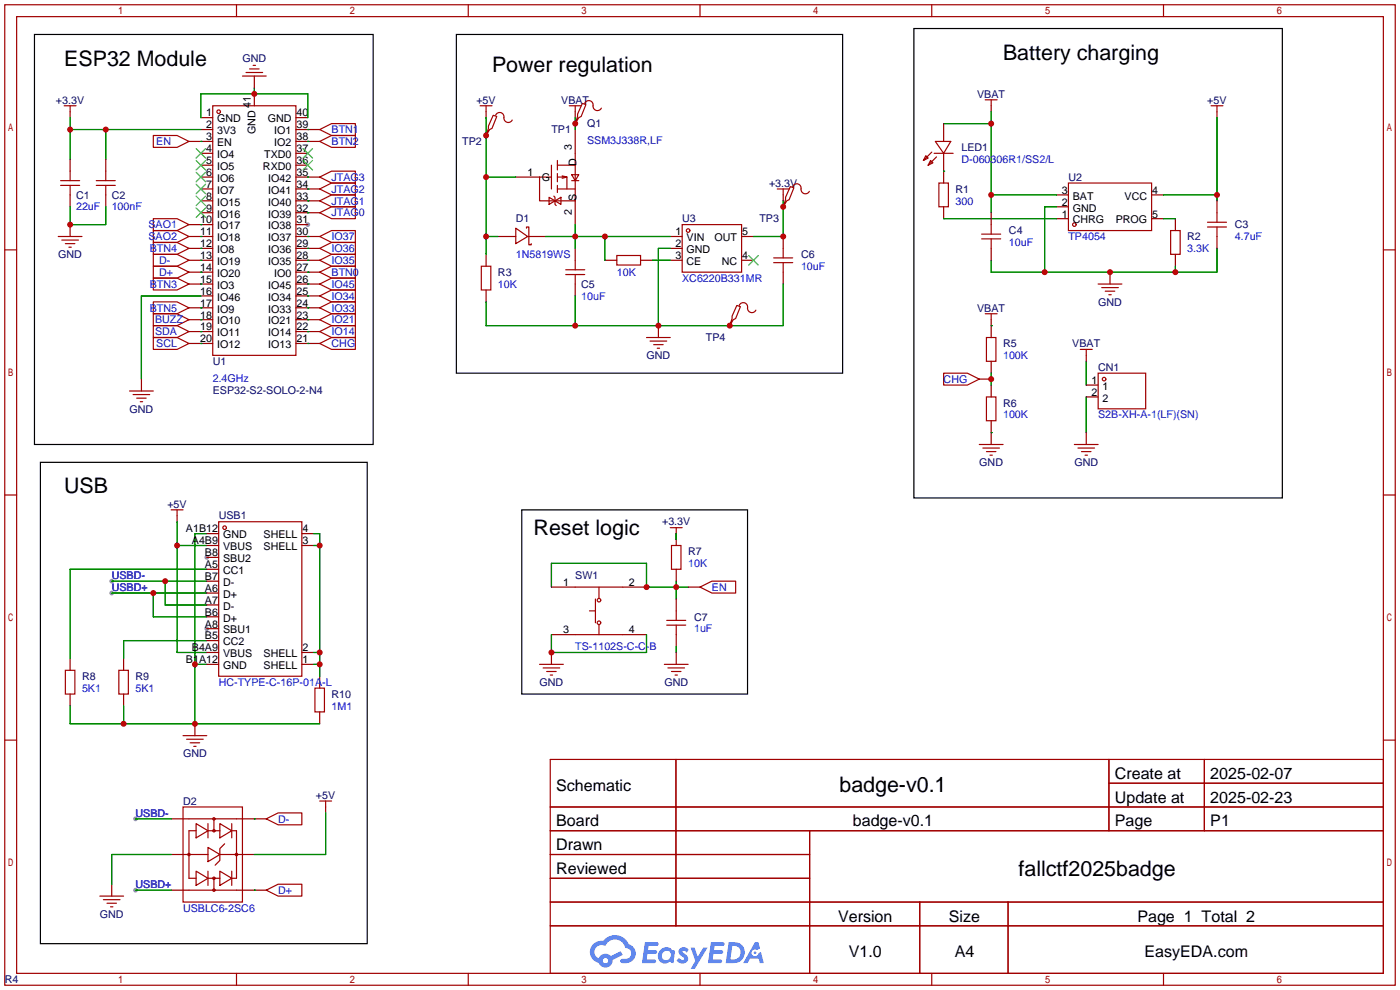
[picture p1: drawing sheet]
<svg xmlns="http://www.w3.org/2000/svg" width="299mm" height="212mm" viewBox="0 0 299 212" stroke-linecap="round" stroke-linejoin="round" font-family="sans-serif">
<g fill="#999">
<circle cx="65.8" cy="48" r=".51"/>
<circle cx="44.2" cy="119.1" r=".51"/>
<circle cx="44.2" cy="134.4" r=".51"/>
<circle cx="23.9" cy="124.2" r=".51"/>
<circle cx="23.9" cy="126.7" r=".51"/>
<circle cx="29" cy="175" r=".51"/>
<circle cx="29" cy="190.2" r=".51"/>
</g>
<g fill="none" stroke="#a10000" stroke-width=".25">
<path d="M1 1h297.2v209.6h-297.2zM3.6 3.6h292.1v204.4h-292.1zM50.5 1v2.6M100.1 1v2.6M149.6 1v2.6M199.1 1v2.6M248.7 1v2.6M1 53.4h2.6M295.7 53.4h2.5M1 105.8h2.6M295.7 105.8h2.5M1 158.2h2.6"/>
<path d="M295.7 158.2h2.5M117.6 162.3h178.1v45.7h-178.1zM117.6 172.5h178.1M117.6 177.5h178.1M144.5 162.3v35.6M173 177.5v30.5M237 162.3v15.2M237 167.4h58.7M257.4 162.3v15.2M117.6 182.6h55.4M117.6 192.8h178.1M117.6 187.7h55.4"/>
<path d="M117.6 197.9h178.1M196.6 192.8v15.2M215.4 192.8v15.2M50.5 208v2.6M100.1 208v2.6M149.6 208v2.6M199.1 208v2.6M248.7 208v2.6"/>
</g>
<g fill="#5487ff">
<path d="M145.3 202.7a1.3 1.3 0 0 1 1.9 .3l-.4 .6a.54 .54 0 0 0-.9-.2l.1 .2a1.34 1.34 0 0 1 .9 1.8 1.47 1.47 0 0 1-2.3-.1l.5-.6 .8 .5a.31 .31 0 0 0 .4-.3 .31 .31 0 0 0-.3-.4 1.12 1.12 0 0 1-.7-1.8z"/>
<path d="M147.6 202.5h.9l.6 2 1.2-2h.9l-2.7 4.6h-.9l1-1.7z"/>
<path d="M137.8 201.4h1.7a1.31 1.31 0 0 1 1.2 .2 .4 .4 0 0 1-.3 .5l-1.8 .1-.1 .9h1.6a.4 .4 0 0 1 .4 .4 .4 .4 0 0 1-.5 .4h-1.6l-.2 1.2h1.4a.46 .46 0 0 1 .5 0 .46 .46 0 0 1 .1 .5l-.4 .2h-2.6z"/>
<path d="M151.9 201.4h1.7a1.32 1.32 0 0 1 1.2 .2 .39 .39 0 0 1-.3 .5l-1.8 .1-.1 .9h1.6a.4 .4 0 0 1 .4 .4 .4 .4 0 0 1-.4 .4h-1.7l-.2 1.2h1.4a.46 .46 0 0 1 .5 0 .46 .46 0 0 1 .1 .5l-.4 .2h-2.6z"/>
<path d="M161.3 201.4h.8l.3 1.3-.6 .4a.75 .75 0 0 0-1.1 .3 .75 .75 0 0 0 .5 1 .75 .75 0 0 0 .9-.7l.5-.2 .6 2.3h-.8l-.3-.9h-1.8l-.5 .9h-1z"/>
<path d="M155.7 201.4l-.6 4.4h1.5a2.27 2.27 0 0 0 2.6-2.2 2.27 2.27 0 0 0-2.7-2.2zM156.5 202.1a1.5 1.5 0 0 1 1.8 1.6 1.5 1.5 0 0 1-1.9 1.4h-.3z"/>
<path d="M141.2 203a1.6 1.6 0 0 0-.3 2.3 1.6 1.6 0 0 0 2.3 .2l.7 .3 .3-2.4-.1-.3-.5-.1a1.58 1.58 0 0 0-2.4 0zM141.8 203.5a.98 .98 0 0 1 1.6 .4 .98 .98 0 0 1-1.1 1.3 .94 .94 0 0 1-.9-.7 .94 .94 0 0 1 .4-1z"/>
<path d="M126.8 201.8a2.37 2.37 0 0 0 1.1 4 1.54 1.54 0 0 0 1.8 1 1.54 1.54 0 0 0 1.2-1.6l2.2-1.1-.5-.8-2 1a1.57 1.57 0 0 0-2.7 .5 1.5 1.5 0 0 1-.7-2.1 1.5 1.5 0 0 1 2.2-.5 2.23 2.23 0 0 1 2.3-1.4 2.23 2.23 0 0 1 2 1.8 1.16 1.16 0 0 1 1.2 1.1 1.16 1.16 0 0 1-1.1 1.2h-.7a.47 .47 0 0 0-.5 .4 .47 .47 0 0 0 .4 .5 2.17 2.17 0 0 0 2.5-.9 2.17 2.17 0 0 0-.3-2.7l-.8-.4a3.2 3.2 0 0 0-5.5-.7l-1.1 .1zM128.8 205.3a.6 .6 0 0 1 1.2 0 .6 .6 0 0 1-1.2 0z"/>
<circle cx="161.4" cy="203.6" r=".28"/>
</g>
<path d="M7.4 7.4h72.4v87.6h-72.4zM97.5 7.4h82.6v72.4h-82.6zM195.3 6.1h78.8v100.3h-78.8zM8.6 98.8h69.9v102.9h-69.9zM111.5 109h48.3v39.3h-48.3z" fill="none" stroke="#000" stroke-width=".25"/>
<g fill="none" stroke="#870000" stroke-width=".25">
<path d="M54.4 16.3v2.5M15 23.9v1.2M15 34v2.6M22.6 34v2.6M40.4 30.2h5.1M42.9 25.1h2.6M42.9 27.7h2.6M42.9 32.8h2.6M42.9 35.3h2.6M42.9 37.8h2.6M54.4 20.1v2.5M63.2 25.1h2.6"/>
<path d="M63.2 27.7h5.1M63.2 30.2h5.1M63.2 32.8h2.6M63.2 35.3h2.6M63.2 37.8h5.1M103.9 23.9v1.2M103.9 28.7v.3M110.2 37.8h5.1M122.9 23.9v1.2M122.9 26.2v.2M122.9 27.7v5.1M201.7 26.4v3.8"/>
<path d="M201.7 32.8v6.3M211.8 22.6v1.3M260.1 23.9v1.2M15 41.7v2.5M15 48v2.5M22.6 41.7v2.5M40.4 48h5.1M40.4 50.5h5.1M40.4 53.1h5.1M40.4 55.6h5.1M40.4 58.2h5.1M42.9 40.4h2.6"/>
<path d="M42.9 42.9h2.6M42.9 45.5h2.6M63.2 40.4h5.1M63.2 42.9h5.1M63.2 45.5h5.1M63.2 48h2.6M63.2 50.5h5.1M63.2 53.1h5.1M63.2 55.6h5.1M63.2 58.2h5.1M103.9 54.4v2.5M106.4 50.5h3.8"/>
<path d="M112.8 50.5h3.8M122.9 42.9v5.1M122.9 53.1v2.5M129.3 55.6h2.5M136.9 55.6h2.5M143.3 50.5h2.5M143.3 53.1h2.5M143.3 55.6h2.5M158.5 50.5h2.5M158.5 55.6h2.5M167.4 41.7v1.2M167.4 43.9v.3"/>
<path d="M167.4 50.5v2.6M167.4 58.2v2.5M201.7 44.2v2.5M211.8 45.5v2.5M211.8 53.1v2.5M225.8 46.7h2.5M225.8 44.2h2.5M225.8 41.7h2.5M237.2 58.2v2.5M246.1 46.7h2.6M246.1 41.7h2.6M251.2 46.7v2.6"/>
<path d="M251.2 54.4v2.5M260.1 42.9v2.6M260.1 50.5v2.6M40.4 60.7h5.1M40.4 65.8h5.1M40.4 68.3h5.1M40.4 70.9h5.1M40.4 73.4h5.1M42.9 63.2h2.6M63.2 60.7h5.1M63.2 63.2h5.1M63.2 65.8h5.1"/>
<path d="M63.2 68.3h5.1M63.2 70.9h5.1M63.2 73.4h5.1M103.9 62v2.5M122.9 60.7v2.5M140.7 69.6v2.5M156 69.3v.3M211.8 68.3v3.8M211.8 77.2v2.6M232.2 75.9v1.3M30.2 81v2.6M209.3 81h2.5"/>
<path d="M211.8 82.3v2.5M211.8 89.9v5.1M232.2 92.5v2.5M232.2 82.3h2.5M232.2 84.8h2.5M37.8 110.2v1.3M44.2 114h2.5M44.2 116.6h2.5M44.2 119.1h2.5M64.5 114h2.6M64.5 116.6h2.6M144.5 114v2.6"/>
<path d="M44.2 121.7h2.5M44.2 124.2h2.5M44.2 126.7h2.5M44.2 129.3h2.5M44.2 131.8h2.5M44.2 134.4h2.5M44.2 136.9h2.5M44.2 139.4h2.5M64.5 139.4h2.6M117.9 139.4v2.6M117.9 135.6h5M117.9 125.5h5"/>
<path d="M133.1 135.6h5.1M133.1 125.5h5.1M144.5 121.7v2.5M144.5 128v2.6M144.5 135.6v2.6M144.5 139.4v2.6M147.1 125.5h2.5M15 140.7v2.6M15 148.3v2.6M26.4 140.7v2.6M26.4 148.3v2.6M41.7 154.7v2.5"/>
<path d="M44.2 142h2.5M64.5 142h2.6M68.3 144.5v2.6M68.3 152.1v2.6M36.6 175h3.8M50.5 175h6.4M69.6 172.5v1.2M23.9 189v2.5M36.6 190.2h3.8M36.6 182.6h3.8M50.5 190.2h6.4M50.5 182.6h3.9"/>
</g>
<g fill="none" stroke="#a10000" stroke-width=".25">
<path d="M51.8 16.3h5.1M52.6 15.5h3.5M53.3 14.7h2.1M54.1 14h.5M13 38.6h4M13 39.6h4M13.7 22.6h2.6M15 22.6v1.3M15 36.6v2M15 39.6v2.1M20.6 38.6h4M20.6 39.6h4"/>
<path d="M22.6 36.6v2M22.6 39.6v2.1M32.8 29h5l2.6 1.2-2.6 1.3h-5zM45.5 22.6h17.7v53.3h-17.7zM68.3 27.7l2.6-1.3h5v2.6h-5zM68.3 30.2l2.6-1.2h5v2.5h-5zM68.3 37.8l2.6-1.2h5v2.5h-5zM102.6 22.6h2.6M103.9 22.6v1.3M105.4 24.6l.8 .3-1 2.5-.6 .3-.7 1.3 .5-1.6v-.5zM105.9 24.6a.93 .93 0 0 1 1.1-.5 .93 .93 0 0 1 .7 1 .94 .94 0 0 0 .7 1 .94 .94 0 0 0 1.1-.4M117.9 35.3v5.1"/>
<path d="M119.1 34.3v2M119.1 37.1v1.8M119.1 39.6v1.5M119.1 35.3h3.8M120.1 37.6l1.1 .2h-2.1M120.1 38.1l1.1-.3v2.6M121.7 22.6h2.5M122.2 37.3h1.5l-.8 1.3zM122.2 38.6h1.5M122.9 32.8v10.1h-7.6v-5.1h2.6M122.9 22.6v1.3M124.5 22.1l.7 .3-1 2.5-.5 .2-.8 1.3 .5-1.5v-.5z"/>
<path d="M125 22.1a.93 .93 0 0 1 1.1-.6 .93 .93 0 0 1 .6 1.1 .94 .94 0 0 0 .7 1 .94 .94 0 0 0 1.1-.5M168.9 39.9l.8 .2-1 2.6-.6 .2-.7 1.3 .5-1.5v-.5zM169.4 39.9a.93 .93 0 0 1 1.1-.6 .93 .93 0 0 1 .7 1.1 .94 .94 0 0 0 .7 1 .94 .94 0 0 0 1.1-.5M197.9 33.3l.5 .5-1 .5zM198.9 34.3l.5 .5-1 .5zM199.1 32.5l-1.7 1.8M199.6 32.8h4.1M199.9 30.2h3.3l-1.5 2.6zM200.2 33.5l-1.8 1.8M200.7 39.1h2v5.1h-2zM210.6 21.3h2.5M211.8 21.3v1.3"/>
<path d="M228.3 39.1h17.8v10.2h-17.8zM258.8 22.6h2.6M260.1 22.6v1.3M12.4 50.5h5.1M13.2 51.3h3.6M14 52.1h2M14.7 52.8h.5M32.8 51.8h5l2.6 1.3-2.6 1.3h-5zM32.8 59.4h5l2.6 1.3-2.6 1.3h-5zM32.8 54.4h5l2.6 1.2-2.6 1.3h-5zM32.8 56.9h5l2.6 1.3-2.6 1.2h-5zM32.8 46.7h5l2.6 1.3-2.6 1.3h-5z"/>
<path d="M32.8 49.3h5l2.6 1.2-2.6 1.3h-5zM68.3 58.2l2.6-1.3h5v2.5h-5zM68.3 45.5l2.6-1.3h5v2.5h-5zM68.3 42.9l2.6-1.2h5v2.5h-5zM68.3 40.4l2.6-1.3h5v2.6h-5zM68.3 55.6l2.6-1.2h5v2.5h-5zM68.3 53.1l2.6-1.3h5v2.6h-5zM68.3 50.5l2.6-1.2h5v2.5h-5zM102.9 56.9h2v5.1h-2zM110.2 48.8l2.6 1.7-2.6 1.6zM112.5 48.8v-.3h.5v3.8h.5v-.2M117.3 42.2l1.3 .7-1.3 .8z"/>
<path d="M118.4 41.9l.2 .3v1.5l.3 .2M118.6 42.9l1.3-.7v1.5zM119.1 40.4h3.8M120.9 57.7h4.1M120.9 58.7h4.1M122.9 55.6v2.1M122.9 58.7v2M131.8 54.6h5.1v2h-5.1zM145.8 48h12.7v10.2h-12.7zM165.4 55.1h4M165.4 56.1h4M166.1 40.4h2.6"/>
<path d="M167.4 40.4v1.3M167.4 53.1v2M167.4 56.1v2.1M209.8 50h4.1M209.8 51.1h4.1M211.8 48v2M211.8 51.1v2M250.2 49.3h2v5.1h-2zM258.1 47.5h4M258.1 48.5h4M260.1 45.5v2M260.1 48.5v2"/>
<path d="M32.8 64.5h5l2.6 1.3-2.6 1.3h-5zM32.8 67.1h5l2.6 1.2-2.6 1.3h-5zM32.8 69.6h5l2.6 1.3-2.6 1.2h-5zM32.8 72.1h5l2.6 1.3-2.6 1.3h-5zM68.3 65.8l2.6-1.3h5v2.6h-5zM68.3 63.2l2.6-1.2h5v2.5h-5zM68.3 73.4l2.6-1.3h5v2.6h-5zM68.3 60.7l2.6-1.3h5v2.6h-5zM68.3 68.3l2.6-1.2h5v2.5h-5zM68.3 70.9l2.6-1.3h5v2.5h-5zM138.2 72.1h5.1M138.9 72.9h3.6"/>
<path d="M139.7 73.7h2M140.5 74.4h.5M157.5 65.3l.7 .2-1 2.6-.5 .2-.7 1.3 .5-1.5v-.5zM158 65.3a.93 .93 0 0 1 1.1-.6 .93 .93 0 0 1 .7 1.1 .94 .94 0 0 0 .6 1 .94 .94 0 0 0 1.1-.5M201.7 79.8h5.1l2.5 1.2-2.5 1.3h-5.1zM210.6 67.1h2.5M210.8 72.1h2.1v5.1h-2.1zM211.8 67.1v1.2M230.9 74.7h2.5M232.2 74.7v1.2M234.7 79.8h10.2v7.6h-10.2zM234.7 60.7h5.1"/>
<path d="M235.5 61.5h3.5M236.2 62.2h2.1M237 63h.5M27.7 83.6h5.1M28.4 84.3h3.6M29.2 85.1h2M30 85.9h.5M209.3 95h5.1M210.1 95.8h3.5M210.8 84.8h2.1v5.1h-2.1zM210.8 96.5h2.1M211.6 97.3h.5"/>
<path d="M229.6 95h5.1M230.4 95.8h3.5M231.1 96.5h2.1M231.9 97.3h.5M36.6 109h2.5M37.8 109v1.2M46.7 111.5h17.8v33h-17.8zM143.3 112.8h2.5M143.5 116.6h2v5.1h-2zM144.5 112.8v1.2M122.9 135.6h10.2M122.9 125.5h10.2"/>
<path d="M126 130.6h1.3M127.3 128v5.1M128 125.5v2.3M128 133.6v2M142.5 132.6h4.1M142.5 133.6h4.1M144.5 130.6v2M144.5 133.6v2M149.6 125.5l2.5-1.3h5.1v2.5h-5.1zM14 143.3h2v5h-2zM25.4 143.3h2v5h-2zM39.1 157.2h5.1"/>
<path d="M39.9 158h3.5M40.6 158.8h2.1M41.4 159.5h.5M67.3 147.1h2v5h-2zM115.3 142h5.1M116.1 142.7h3.5M116.8 143.5h2.1M117.6 144.3h.5M142 142h5.1M142.7 142.7h3.6M143.5 143.5h2M144.3 144.3h.5"/>
<path d="M39.1 172.5h12.7v20.3h-12.7zM40.4 175h10.1M41.9 176l2.5 1.5-2.5 1.6zM41.9 177.5h-1.5v10.2h1.5M44.4 176v3.1M44.4 177.5h2.6M45.7 175v2.5M47 176l2.5 1.5-2.5 1.6zM49.5 176v3.1M49.5 177.5h1v10.2h-1M56.9 175l2.5-1.3h5.1v2.6h-5.1zM68.3 171.2h2.6"/>
<path d="M69.6 171.2v1.3M21.3 191.5h5.1M22.1 192.3h3.6M22.9 193h2M23.6 193.8h.5M40.4 190.2h10.1M40.4 182.6h4M41.9 186.2l2.5 1.5-2.5 1.5zM44.4 181.1l2.6 1.5-2.6 1.6zM44.4 186.2v3M44.4 187.7h2.6M45.7 187.7v2.5"/>
<path d="M47 186.2l2.5 1.5-2.5 1.5zM47 182.6h3.5M48 180.3l-1 1.1v2.5l-1 1M49.5 186.2v3M56.9 190.2l2.5-1.2h5.1v2.5h-5.1z"/>
<circle cx="46.7" cy="23.9" r=".38"/>
<circle cx="147.1" cy="49.3" r=".38"/>
<circle cx="229.6" cy="48" r=".38"/>
<circle cx="236" cy="81" r=".38"/>
<circle cx="48" cy="112.8" r=".38"/>
<circle cx="128" cy="133.1" r=".38"/>
<circle cx="128" cy="128.3" r=".38"/>
<circle cx="45.7" cy="175" r=".25"/>
<circle cx="45.7" cy="177.5" r=".25"/>
<circle cx="40.4" cy="182.6" r=".25"/>
<circle cx="45.7" cy="187.7" r=".25"/>
<circle cx="45.7" cy="190.2" r=".25"/>
<circle cx="50.5" cy="182.6" r=".25"/>
</g>
<g fill="none" stroke="#008700" stroke-width=".25">
<path d="M54.4 18.8v1.3M15 25.1v8.9M15 27.7h27.9M22.6 27.7v6.3M42.9 30.2h.1M42.9 25.1v-5h22.9v5M65.8 27.7h.1M65.8 30.2h.1M65.8 37.8h.1M103.9 25.1v29.3M103.9 37.8h6.3M122.9 25.1v2.6"/>
<path d="M201.7 36.6h.1M201.7 26.4h10.1M211.8 23.9v21.6M260.1 25.1v17.8M15 44.2v3.8h7.6v-3.8M42.9 53.1h.1M42.9 55.6h.1M42.9 58.2h.1M42.9 48h.1M42.9 50.5h.1M65.8 58.2h.1M65.8 45.5h.1"/>
<path d="M65.8 42.9h.1M65.8 40.4h.1M65.8 55.6h.1M65.8 53.1h.1M65.8 50.5h.1M103.9 50.5h2.5M116.6 50.5h26.7M122.9 48v5.1M129.3 50.5v5.1M139.4 55.6h3.9M143.3 53.1h-2.6v16.5M167.4 42.9v7.6h-6.4"/>
<path d="M201.7 46.7h24.1M211.8 41.7h14M225.8 44.2h-2.5v14M248.7 41.7h11.4M248.7 46.7h2.5M251.2 56.9v1.3M260.1 53.1v5.1h-48.3v-2.6M42.9 65.8h.1M42.9 60.7h.1M42.9 68.3h.1M42.9 70.9h.1M42.9 73.4h.1"/>
<path d="M42.9 63.2h-12.7v17.8M65.8 65.8h.1M65.8 63.2h.1M65.8 73.4h.1M65.8 60.7h.1M65.8 68.3h.1M65.8 70.9h.1M122.9 63.2v6.4M167.4 60.7v8.9h-63.5v-5.1M211.8 69.6h.1M211.8 79.8v2.5M232.2 77.2v5.1"/>
<path d="M211.8 92.5h.1M232.2 84.8v7.7M37.8 111.5v27.9h6.4M37.8 116.6h6.4M44.2 114h-2.5v40.7M67.1 116.6h1.2M67.1 114h1.2v30.5M144.5 114v1.3M23.9 124.2h20.3M23.9 126.7h20.3M32.8 126.7v5.1h11.4M35.3 124.2v5.1h8.9"/>
<path d="M44.2 136.9h-17.8v3.8M44.2 121.7h-29.2v19M67.1 139.4h1.2M117.9 125.5v-5.1h20.3v5.1h8.9M117.9 135.6v3.8h20.3v-3.8M144.5 124.2v3.8M144.5 138.2v1.2M15 150.9v3.8h53.3M26.4 150.9v3.8M41.7 142h2.5M67.1 142h1.2M29 175h7.6"/>
<path d="M54.4 175h.1M69.6 173.7v8.9h-15.2M29 190.2h7.6M36.6 182.6h-12.7v6.4M54.4 190.2h.1"/>
</g>
<g fill="none" stroke="#3c3" stroke-width=".25">
<path d="M41.9 31.8l2 2M41.9 34.3l2 2M41.9 36.8l2 2.1M41.9 39.4l2 2M43.9 31.8l-2 2M43.9 34.3l-2 2M43.9 36.8l-2 2.1M43.9 39.4l-2 2M64.8 34.3l2 2M64.8 31.8l2 2M66.8 34.3l-2 2M66.8 31.8l-2 2"/>
<path d="M41.9 41.9l2 2M41.9 44.4l2 2.1M43.9 41.9l-2 2M43.9 44.4l-2 2.1M160 54.6l2.1 2M162.1 54.6l-2.1 2"/>
</g>
<g fill="#c00">
<circle cx="138.2" cy="125.5" r=".63"/>
<circle cx="144.5" cy="125.5" r=".63"/>
<circle cx="37.8" cy="116.6" r=".63"/>
<circle cx="35.3" cy="124.2" r=".63"/>
<circle cx="32.8" cy="126.7" r=".63"/>
<circle cx="117.9" cy="139.4" r=".63"/>
<circle cx="54.4" cy="20.1" r=".63"/>
<circle cx="22.6" cy="27.7" r=".63"/>
<circle cx="15" cy="27.7" r=".63"/>
<circle cx="15" cy="48" r=".63"/>
<circle cx="260.1" cy="41.7" r=".63"/>
<circle cx="211.8" cy="26.4" r=".63"/>
<circle cx="211.8" cy="41.7" r=".63"/>
<circle cx="122.9" cy="26.4" r=".63"/>
<circle cx="251.2" cy="58.2" r=".63"/>
<circle cx="237.2" cy="58.2" r=".63"/>
<circle cx="223.3" cy="58.2" r=".63"/>
<circle cx="41.7" cy="142" r=".63"/>
<circle cx="41.7" cy="154.7" r=".63"/>
<circle cx="26.4" cy="154.7" r=".63"/>
<circle cx="140.7" cy="69.6" r=".63"/>
<circle cx="122.9" cy="69.6" r=".63"/>
<circle cx="156" cy="69.6" r=".63"/>
<circle cx="129.3" cy="50.5" r=".63"/>
<circle cx="122.9" cy="50.5" r=".63"/>
<circle cx="103.9" cy="50.5" r=".63"/>
<circle cx="103.9" cy="37.8" r=".63"/>
<circle cx="103.9" cy="29" r=".63"/>
<circle cx="167.4" cy="50.5" r=".63"/>
<circle cx="167.4" cy="44.2" r=".63"/>
<circle cx="211.8" cy="81" r=".63"/>
<circle cx="68.3" cy="142" r=".63"/>
<circle cx="68.3" cy="139.4" r=".63"/>
<circle cx="68.3" cy="116.6" r=".63"/>
</g>
<g font-size="4.6">
<text x="13.7" y="14">ESP32 Module</text>
<text x="105.2" y="15.3">Power regulation</text>
<text x="214.4" y="12.8">Battery charging</text>
<text x="13.7" y="105.5">USB</text>
<text x="114" y="114.4">Reset logic</text>
<text x="179.4" y="169.3">badge-v0.1</text>
<text x="217.7" y="187.1">fallctf2025badge</text>
</g>
<g font-size="3.4">
<text x="238.3" y="166.5">Create at</text>
<text x="258.7" y="166.5">2025-02-07</text>
<text x="118.9" y="169">Schematic</text>
<text x="238.3" y="171.6">Update at</text>
<text x="258.7" y="171.6">2025-02-23</text>
<text x="118.9" y="176.6">Board</text>
<text x="182.3" y="176.6">badge-v0.1</text>
<text x="238.3" y="176.6">Page</text>
<text x="258.7" y="176.6">P1</text>
<text x="118.9" y="181.7">Drawn</text>
<text x="118.9" y="186.8">Reviewed</text>
<text x="179.1" y="197">Version</text>
<text x="202.8" y="197">Size</text>
<text x="243.1" y="197">Page 1 Total 2</text>
<text x="181.4" y="204.6">V1.0</text>
<text x="204" y="204.6">A4</text>
<text x="244.6" y="204.6">EasyEDA.com</text>
</g>
<g font-size="2.3" fill="#000080">
<text x="51.8" y="13.2">GND</text>
<text x="12" y="22.1">+3.3V</text>
<text x="101.8" y="22.1">+5V</text>
<text x="119.9" y="22.1">VBAT</text>
<text x="208.8" y="20.9">VBAT</text>
<text x="258" y="22.1">+5V</text>
<text x="117.9" y="28.5">TP1</text>
<text x="125.5" y="27.2">Q1</text>
<text x="98.8" y="31">TP2</text>
<text x="205.5" y="32.3">LED1</text>
<text x="164.4" y="39.9">+3.3V</text>
<text x="204.2" y="41.2">R1</text>
<text x="228.3" y="38.6">U2</text>
<text x="16.3" y="42.4">C1</text>
<text x="23.9" y="42.4">C2</text>
<text x="110.2" y="47.5">D1</text>
<text x="145.8" y="47.5">U3</text>
<text x="162.3" y="47.5">TP3</text>
<text x="215.6" y="50.1">C4</text>
<text x="253.7" y="51.3">R2</text>
<text x="263.9" y="48.8">C3</text>
<text x="12.4" y="55.1">GND</text>
<text x="106.4" y="59">R3</text>
<text x="171.2" y="55.1">C6</text>
<text x="124.2" y="61.5">C5</text>
<text x="234.7" y="65.3">GND</text>
<text x="208.8" y="66.6">VBAT</text>
<text x="138.2" y="76.7">GND</text>
<text x="150.9" y="72.9">TP4</text>
<text x="214.4" y="74.2">R5</text>
<text x="229.2" y="74.2">VBAT</text>
<text x="45.5" y="78">U1</text>
<text x="234.7" y="79.3">CN1</text>
<text x="27.7" y="88.2">GND</text>
<text x="45.5" y="84.1">ESP32-S2-SOLO-2-N4</text>
<text x="214.4" y="86.9">R6</text>
<text x="209.3" y="99.6">GND</text>
<text x="229.6" y="99.6">GND</text>
<text x="35.8" y="108.5">+5V</text>
<text x="46.7" y="111">USB1</text>
<text x="141.5" y="112.3">+3.3V</text>
<text x="147.1" y="118.6">R7</text>
<text x="122.9" y="123.7">SW1</text>
<text x="148.3" y="132.6">C7</text>
<text x="17.5" y="145.3">R8</text>
<text x="29" y="145.3">R9</text>
<text x="70.9" y="149.1">R10</text>
<text x="115.3" y="146.6">GND</text>
<text x="142" y="146.6">GND</text>
<text x="39.1" y="161.8">GND</text>
<text x="39.1" y="172">D2</text>
<text x="67.5" y="170.7">+5V</text>
<text x="21.3" y="196.1">GND</text>
<text x="1" y="210.1">R4</text>
</g>
<g font-size="2.3">
<text x="53.6" y="23.1" transform="rotate(-90 53.6 23.1)">41</text>
<text x="44.1" y="24.9">1</text>
<text x="44.1" y="27.4">2</text>
<text x="44.1" y="30">3</text>
<text x="46.4" y="26.2">GND</text>
<text x="46.4" y="28.7">3V3</text>
<text x="54.6" y="28.7" transform="rotate(-90 54.6 28.7)">GND</text>
<text x="57.2" y="26.2">GND</text>
<text x="58.6" y="28.7">IO1</text>
<text x="63.4" y="30">38</text>
<text x="63.4" y="27.4">39</text>
<text x="63.4" y="24.9">40</text>
<text x="44.1" y="32.5">4</text>
<text x="44.1" y="35.1">5</text>
<text x="46.4" y="31.2">EN</text>
<text x="46.4" y="33.8">IO4</text>
<text x="56.5" y="33.8">TXD0</text>
<text x="58.6" y="31.2">IO2</text>
<text x="63.4" y="35.1">36</text>
<text x="63.4" y="32.5">37</text>
<text x="122.2" y="32" transform="rotate(-90 122.2 32)">3</text>
<text x="123.2" y="35.4" transform="rotate(-90 123.2 35.4)">D</text>
<text x="44.1" y="37.6">6</text>
<text x="44.1" y="40.1">7</text>
<text x="46.4" y="36.3">IO5</text>
<text x="46.4" y="38.9">IO6</text>
<text x="46.4" y="41.4">IO7</text>
<text x="56.2" y="36.3">RXD0</text>
<text x="57.3" y="41.4">IO41</text>
<text x="57.3" y="38.9">IO42</text>
<text x="63.4" y="40.1">34</text>
<text x="63.4" y="37.6">35</text>
<text x="112.8" y="37.6">1</text>
<text x="115.8" y="38.6">G</text>
<text x="226.9" y="41.4">3</text>
<text x="246.3" y="41.4">4</text>
<text x="42.8" y="47.8">10</text>
<text x="44.1" y="42.7">8</text>
<text x="44.1" y="45.2">9</text>
<text x="46.4" y="43.9">IO15</text>
<text x="46.4" y="46.5">IO16</text>
<text x="57.3" y="46.5">IO39</text>
<text x="57.3" y="43.9">IO40</text>
<text x="63.4" y="47.8">31</text>
<text x="63.4" y="45.2">32</text>
<text x="63.4" y="42.7">33</text>
<text x="122.2" y="46" transform="rotate(-90 122.2 46)">2</text>
<text x="123.2" y="42.9" transform="rotate(-90 123.2 42.9)">S</text>
<text x="226.9" y="46.5">1</text>
<text x="226.9" y="43.9">2</text>
<text x="229.3" y="47.8">CHRG</text>
<text x="229.3" y="45.2">GND</text>
<text x="229.3" y="42.7">BAT</text>
<text x="238.4" y="47.8">PROG</text>
<text x="240.4" y="42.7">VCC</text>
<text x="246.3" y="46.5">5</text>
<text x="42.8" y="50.3">11</text>
<text x="42.8" y="52.8">12</text>
<text x="46.4" y="49">IO17</text>
<text x="46.4" y="51.6">IO18</text>
<text x="57.3" y="51.6">IO37</text>
<text x="57.3" y="49">IO38</text>
<text x="63.4" y="52.8">29</text>
<text x="63.4" y="50.3">30</text>
<text x="144.4" y="50.3">1</text>
<text x="144.4" y="52.8">2</text>
<text x="146.7" y="51.6">VIN</text>
<text x="152.7" y="51.6">OUT</text>
<text x="158.6" y="50.3">5</text>
<text x="42.8" y="55.4">13</text>
<text x="42.8" y="57.9">14</text>
<text x="46.4" y="54.1">IO8</text>
<text x="46.4" y="56.6">IO19</text>
<text x="46.4" y="59.2">IO20</text>
<text x="57.3" y="56.6">IO35</text>
<text x="57.3" y="54.1">IO36</text>
<text x="58.6" y="59.2">IO0</text>
<text x="63.4" y="57.9">27</text>
<text x="63.4" y="55.4">28</text>
<text x="144.4" y="55.4">3</text>
<text x="146.7" y="54.1">GND</text>
<text x="146.7" y="56.6">CE</text>
<text x="154.3" y="56.6">NC</text>
<text x="158.6" y="55.4">4</text>
<text x="42.8" y="60.5">15</text>
<text x="42.8" y="63">16</text>
<text x="42.8" y="65.5">17</text>
<text x="46.4" y="61.7">IO3</text>
<text x="46.4" y="64.3">IO46</text>
<text x="57.3" y="64.3">IO34</text>
<text x="57.3" y="61.7">IO45</text>
<text x="63.4" y="65.5">24</text>
<text x="63.4" y="63">25</text>
<text x="63.4" y="60.5">26</text>
<text x="42.8" y="68.1">18</text>
<text x="42.8" y="70.6">19</text>
<text x="46.4" y="66.8">IO9</text>
<text x="46.4" y="69.3">IO10</text>
<text x="46.4" y="71.9">IO11</text>
<text x="57.3" y="71.9">IO14</text>
<text x="57.3" y="69.3">IO21</text>
<text x="57.3" y="66.8">IO33</text>
<text x="63.4" y="70.6">22</text>
<text x="63.4" y="68.1">23</text>
<text x="42.8" y="73.2">20</text>
<text x="46.4" y="74.4">IO12</text>
<text x="57.3" y="74.4">IO13</text>
<text x="63.4" y="73.2">21</text>
<text x="233.3" y="82">1</text>
<text x="235.6" y="83.3">1</text>
<text x="233.3" y="84.6">2</text>
<text x="235.6" y="85.9">2</text>
<text x="39.7" y="113.8">A1B12</text>
<text x="64.6" y="113.8">4</text>
<text x="41" y="116.3">A4B9</text>
<text x="43.8" y="118.9">B8</text>
<text x="47.7" y="115.1">GND</text>
<text x="47.7" y="117.6">VBUS</text>
<text x="56.3" y="117.6">SHELL</text>
<text x="56.3" y="115.1">SHELL</text>
<text x="64.6" y="116.3">3</text>
<text x="43.8" y="121.4">A5</text>
<text x="43.8" y="124">B7</text>
<text x="47.7" y="120.1">SBU2</text>
<text x="47.7" y="122.7">CC1</text>
<text x="47.7" y="125.2">D-</text>
<text x="120.4" y="125.2">1</text>
<text x="134.4" y="125.2">2</text>
<text x="43.8" y="126.5">A6</text>
<text x="43.8" y="129">A7</text>
<text x="43.8" y="131.6">B6</text>
<text x="47.7" y="127.8">D+</text>
<text x="47.7" y="130.3">D-</text>
<text x="43.8" y="134.1">A8</text>
<text x="43.8" y="136.7">B5</text>
<text x="47.7" y="132.8">D+</text>
<text x="47.7" y="135.4">SBU1</text>
<text x="47.7" y="137.9">CC2</text>
<text x="120.4" y="135.4">3</text>
<text x="134.4" y="135.4">4</text>
<text x="39.7" y="141.7">B1A12</text>
<text x="41" y="139.2">B4A9</text>
<text x="47.7" y="140.5">VBUS</text>
<text x="47.7" y="143">GND</text>
<text x="56.3" y="143">SHELL</text>
<text x="56.3" y="140.5">SHELL</text>
<text x="64.6" y="141.7">1</text>
<text x="64.6" y="139.2">2</text>
</g>
<g font-size="2.3" fill="#00f">
<text x="70.9" y="28.5">BTN1</text>
<text x="33.4" y="31">EN</text>
<text x="70.9" y="31">BTN2</text>
<text x="125.5" y="30.8">SSM3J338R,LF</text>
<text x="205.5" y="34.8">D-060306R1/SS2/L</text>
<text x="70.9" y="41.2">JTAG2</text>
<text x="70.9" y="38.6">JTAG3</text>
<text x="16.3" y="45">22uF</text>
<text x="23.9" y="45">100nF</text>
<text x="70.9" y="46.3">JTAG0</text>
<text x="70.9" y="43.7">JTAG1</text>
<text x="204.2" y="43.7">300</text>
<text x="31.7" y="48.8">SAO1</text>
<text x="31.7" y="51.3">SAO2</text>
<text x="32" y="53.9">BTN4</text>
<text x="70.9" y="53.9">IO36</text>
<text x="70.9" y="51.3">IO37</text>
<text x="215.6" y="52.6">10uF</text>
<text x="228.3" y="51.3">TP4054</text>
<text x="253.7" y="53.9">3.3K</text>
<text x="263.9" y="51.3">4.7uF</text>
<text x="34" y="56.4">D-</text>
<text x="34" y="59">D+</text>
<text x="70.9" y="59">BTN0</text>
<text x="70.9" y="56.4">IO35</text>
<text x="110.2" y="55.1">1N5819WS</text>
<text x="131.8" y="59">10K</text>
<text x="171.2" y="57.7">10uF</text>
<text x="32" y="61.5">BTN3</text>
<text x="70.9" y="64">IO34</text>
<text x="70.9" y="61.5">IO45</text>
<text x="106.4" y="61.5">10K</text>
<text x="124.2" y="64">10uF</text>
<text x="145.8" y="60.2">XC6220B331MR</text>
<text x="32" y="66.6">BTN5</text>
<text x="33.1" y="69.1">BUZZ</text>
<text x="33.1" y="71.7">SDA</text>
<text x="70.9" y="66.6">IO33</text>
<text x="70.9" y="69.1">IO21</text>
<text x="70.9" y="71.7">IO14</text>
<text x="33.4" y="74.2">SCL</text>
<text x="70.9" y="74.2">CHG</text>
<text x="214.4" y="76.7">100K</text>
<text x="45.5" y="81.6">2.4GHz</text>
<text x="201.7" y="81.8">CHG</text>
<text x="214.4" y="89.4">100K</text>
<text x="234.7" y="89.4">S2B-XH-A-1(LF)(SN)</text>
<text x="23.9" y="123.7">USBD-</text>
<text x="147.1" y="121.2">10K</text>
<text x="23.9" y="126.3">USBD+</text>
<text x="152.1" y="126.3">EN</text>
<text x="148.3" y="135.2">1uF</text>
<text x="122.9" y="139">TS-1102S-C-C-B</text>
<text x="17.5" y="147.9">5K1</text>
<text x="29" y="147.9">5K1</text>
<text x="46.7" y="146.6">HC-TYPE-C-16P-01A-L</text>
<text x="70.9" y="151.7">1M1</text>
<text x="29" y="174.5">USBD-</text>
<text x="59.4" y="175.8">D-</text>
<text x="29" y="189.8">USBD+</text>
<text x="59.4" y="191">D+</text>
<text x="39.1" y="194.8">USBLC6-2SC6</text>
</g>
</svg>
